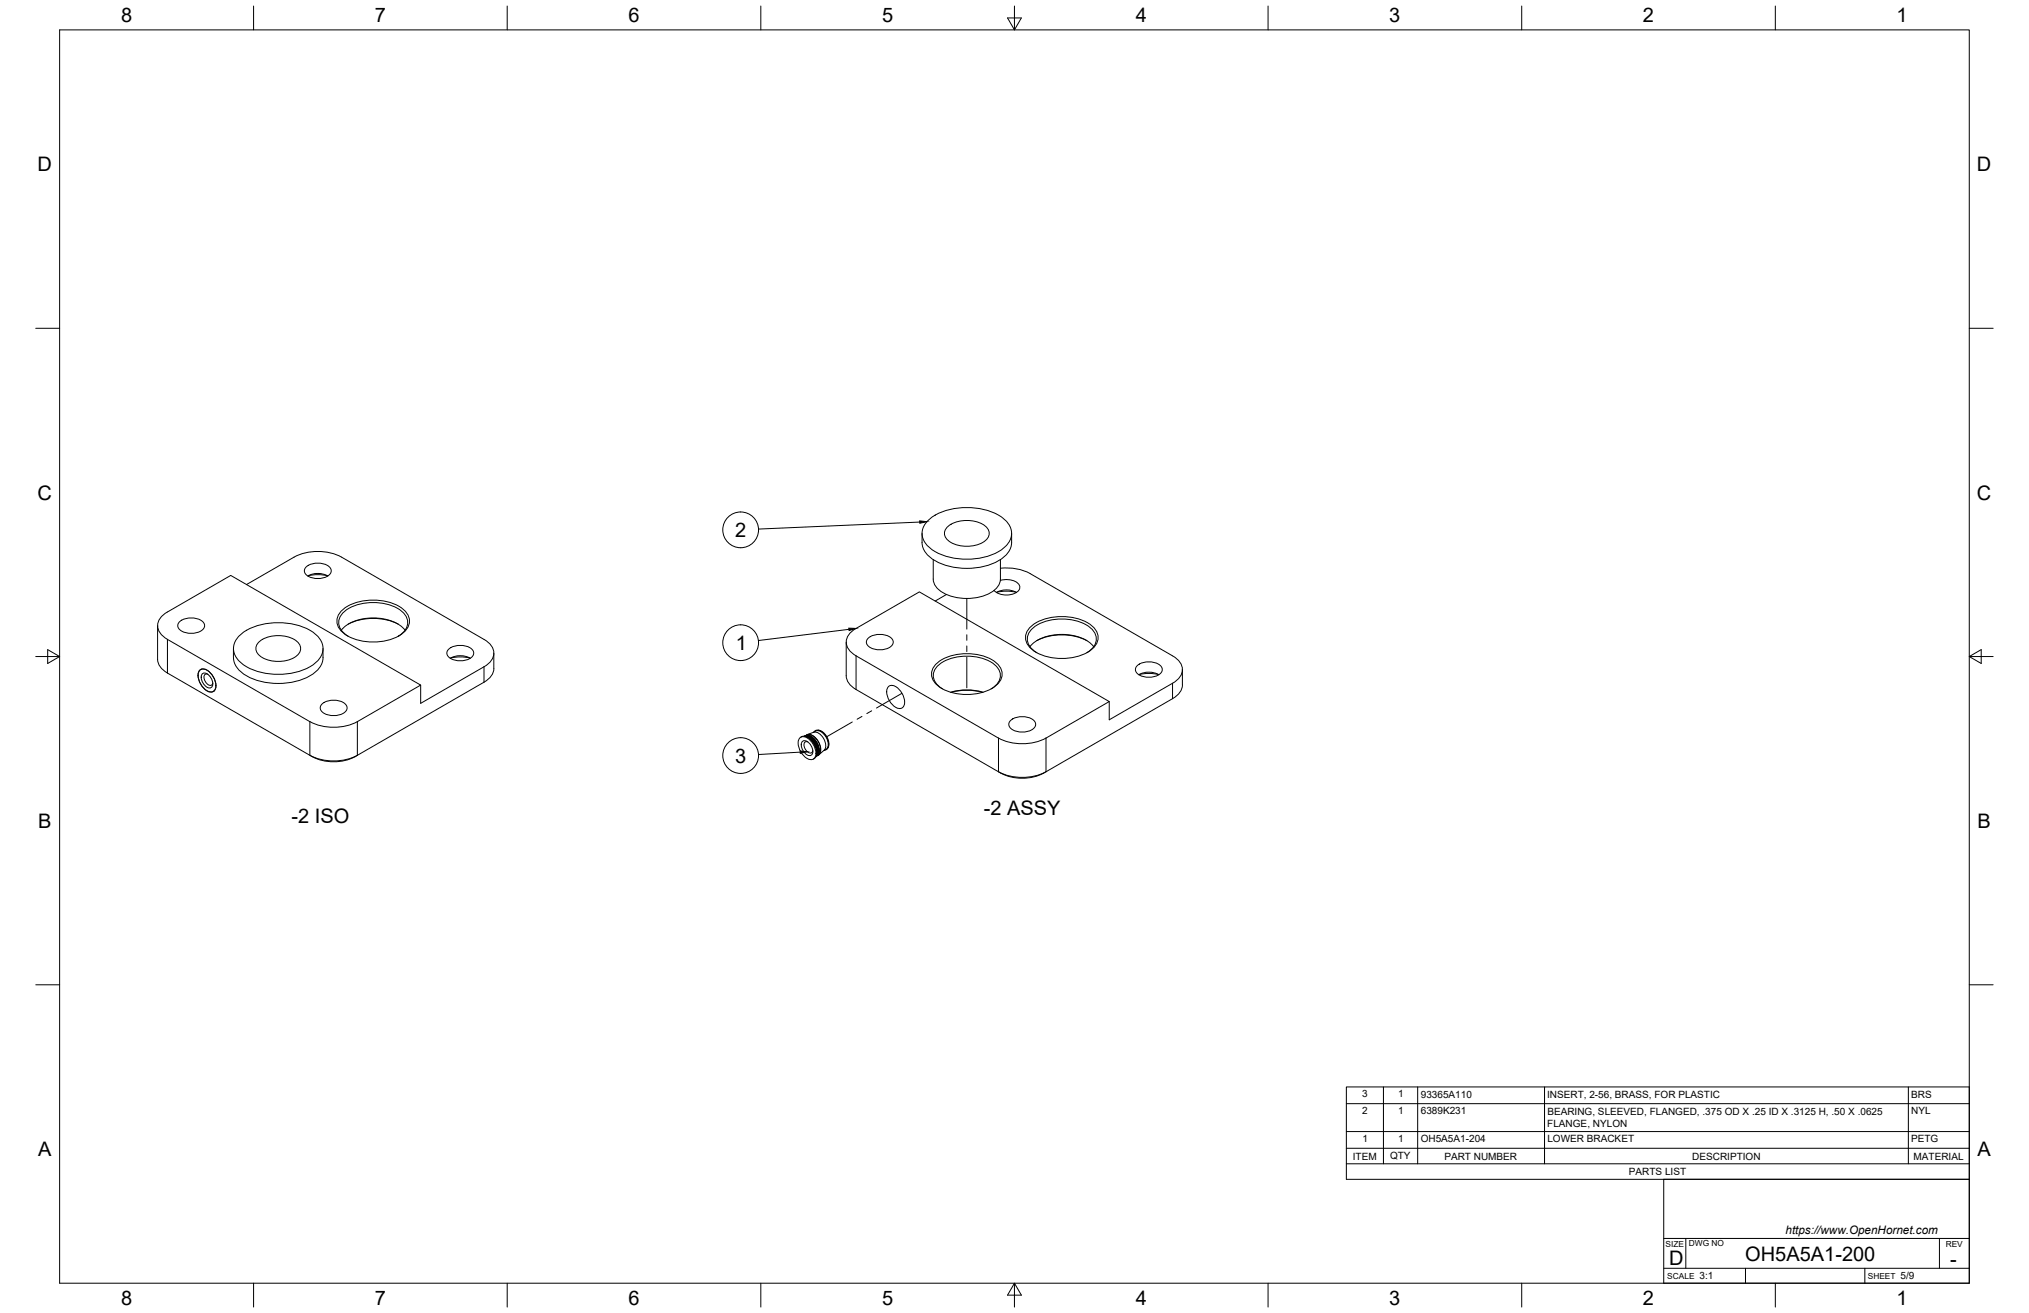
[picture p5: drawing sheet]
<svg xmlns="http://www.w3.org/2000/svg" width="864mm" height="559mm" viewBox="0 0 864 559" stroke-linecap="round" stroke-linejoin="round" font-family="sans-serif">
<!-- layer: Visible -->
<g fill="none" stroke="#000" stroke-width=".43">
<path d="M392.5 227a9.8 9.8 0 0 0 3.2 10 28.2 28.2 0 0 0 31.6 0 8.2 8.2 0 0 0 3.3-6.1v-3.9M395.5 221.1a27.8 27.8 0 0 1 23.6-4.2 14.6 14.6 0 0 1 11.2 8.4 8 8 0 0 1-3.9 8.6 28.9 28.9 0 0 1-29.8 0 7.6 7.6 0 0 1-1.1-12.8zM397.2 238.2v8.3a8.3 8.3 0 0 0 6.6 6.9 21.3 21.3 0 0 0 19.8-2.5 6.2 6.2 0 0 0 2.2-4.4v-8.3M403.1 224.4a13.6 13.6 0 0 1 16.8 0 3.9 3.9 0 0 1-1.6 6.5 14.1 14.1 0 0 1-15.2-1.3 3.6 3.6 0 0 1 0-5.2zM104.9 248.8l20.3-11.7a22.4 22.4 0 0 1 20.2 0l60.6 35a6.2 6.2 0 0 1 3.6 8.3 9 9 0 0 1-3.6 3.4l-27 15.5v-7.7M130.6 241.1a8.2 8.2 0 0 1 9.9 .5 2.63 2.63 0 0 1-2 4 7.7 7.7 0 0 1-8.8-1.8 2.18 2.18 0 0 1 .9-2.7zM131 245.1a8.9 8.9 0 0 1 8.5 0M131.2 245a17.9 17.9 0 0 1 8.2 0M145.7 259.6a22.6 22.6 0 0 1 26.3 0 6.1 6.1 0 0 1-1 10.2 22.9 22.9 0 0 1-25.3-.8 5.9 5.9 0 0 1 0-9.4zM402.8 253l-4.8 2.8M424.1 252.1a8.9 8.9 0 0 1 8.5 0M424.2 252.1a18 18 0 0 1 8.3 0"/>
<path d="M425.8 247a7.1 7.1 0 0 1 8.2 2.4 4 4 0 0 1-4.6 3.8 7.5 7.5 0 0 1-6.3-1.9M425.8 241.8a21.9 21.9 0 0 1 12.7 2.3M438.4 244.1l60.7 35a6.2 6.2 0 0 1 3.6 8.3 9 9 0 0 1-3.6 3.4l-27 15.5v-7.7M67.1 266.3v14.3a7.1 7.1 0 0 0 4.2 5.8l61.6 35.7M76.7 264.4a8.2 8.2 0 0 1 9.9 .5 2.63 2.63 0 0 1-2 4.1 7.7 7.7 0 0 1-8.8-1.9 2.18 2.18 0 0 1 .9-2.7zM99.4 276a9.9 9.9 0 0 0 3.2 10 28.2 28.2 0 0 0 31.6 0 8.2 8.2 0 0 0 3.3-6.1v-3.9M102.4 270.1a27.8 27.8 0 0 1 23.6-4.2 14.6 14.6 0 0 1 11.3 8.4 8 8 0 0 1-4 8.6 28.9 28.9 0 0 1-29.7 0 7.6 7.6 0 0 1-1.2-12.8zM110 273.4a13.6 13.6 0 0 1 16.8 0 3.9 3.9 0 0 1-1.6 6.5 14.1 14.1 0 0 1-15.2-1.3 3.6 3.6 0 0 1 0-5.2zM145.3 268.2a18.6 18.6 0 0 1 16.4-5 15.4 15.4 0 0 1 10.7 5M148.2 265.6a24.3 24.3 0 0 1 21.3 0M148.2 270.8a6.3 6.3 0 0 1-3.4-8.5 15.7 15.7 0 0 1 13.3-5.9 18.4 18.4 0 0 1 14.1 5 5.7 5.7 0 0 1-1.5 8.6l-1.2 .8M191.2 276.1a8.2 8.2 0 0 1 9.9 .5 2.63 2.63 0 0 1-1.9 4.1 7.7 7.7 0 0 1-8.8-1.9 2.18 2.18 0 0 1 .8-2.7z"/>
<path d="M210.2 278v6.5a7 7 0 0 1-4.2 5.8M360.2 273.3v14.3a7.1 7.1 0 0 0 4.2 5.9l61.6 35.6M364.4 267.4a6.2 6.2 0 0 0-3.6 8.3 9.2 9.2 0 0 0 3.6 3.4l60.6 35a22.4 22.4 0 0 0 20.2 0l26.9-15.5-80.8-46.7-26.9 15.6M369.8 271.4a8.2 8.2 0 0 1 9.9 .5 2.63 2.63 0 0 1-2 4.1 7.7 7.7 0 0 1-8.8-1.9 2.18 2.18 0 0 1 .9-2.7zM438.4 275.2a18.6 18.6 0 0 1 16.4-5 15.4 15.4 0 0 1 10.7 5M438.8 266.6a22.6 22.6 0 0 1 26.3 0 6.1 6.1 0 0 1-1 10.3 22.9 22.9 0 0 1-25.3-.9 5.9 5.9 0 0 1 0-9.4zM441.3 272.7a24.3 24.3 0 0 1 21.3 0M441.3 277.8a6.3 6.3 0 0 1-3.4-8.5 15.7 15.7 0 0 1 13.3-5.8 18.4 18.4 0 0 1 14.1 4.9 5.7 5.7 0 0 1-1.5 8.6l-1.2 .8M84.9 285.3a3.6 3.6 0 0 1 5.1 1.6 6.5 6.5 0 0 1 1.3 7 3.6 3.6 0 0 1-5.1-1.6 6.5 6.5 0 0 1-1.3-7zM85 285.3a3.5 3.5 0 0 1 5 1.6 6.4 6.4 0 0 1 1.3 7 3.5 3.5 0 0 1-5.1-1.6 6.4 6.4 0 0 1-1.2-7zM85.7 284.8l-.3 .2M86.2 286.7a3 3 0 0 1 3.8 2.2l.5 1.4a1.72 1.72 0 0 1-.6 2.3 1.72 1.72 0 0 1-2.4-.5 4.3 4.3 0 0 1-1.3-5.4z"/>
<path d="M88.4 287l-.8-.1a2.61 2.61 0 0 0 .5 4.1l1.4 .7 .7-.2 .4-.8M91.1 294.1l-.3 .2M137.3 299.4a8.2 8.2 0 0 1 9.9 .5 2.63 2.63 0 0 1-1.9 4.1 7.7 7.7 0 0 1-8.8-1.9 2.18 2.18 0 0 1 .8-2.7zM191.6 280.2a8.9 8.9 0 0 1 8.6 0M191.8 280a17.9 17.9 0 0 1 8.2 0M206 290.3l-53.9 31.2a19.9 19.9 0 0 1-19.1 .5M378.1 292.3a3.6 3.6 0 0 1 5.1 1.6 6.5 6.5 0 0 1 1.2 7 3.6 3.6 0 0 1-5.1-1.6 6.5 6.5 0 0 1-1.2-7zM398.7 282.3a21.9 21.9 0 0 1 25.6 0 6 6 0 0 1-1 10 22.3 22.3 0 0 1-24.6-.8 5.8 5.8 0 0 1 0-9.2zM401.1 293.2a6.1 6.1 0 0 1-3.2-8.2 15.6 15.6 0 0 1 13.6-5.7 17.2 17.2 0 0 1 13 4.8 5.5 5.5 0 0 1-1.5 8.3l-1.1 .8M404.6 294.6a23.8 23.8 0 0 1 13.8 0M404.8 294.7a25.1 25.1 0 0 1 13.4 0M484.3 283.1a8.2 8.2 0 0 1 9.9 .5 2.63 2.63 0 0 1-2 4.1 7.7 7.7 0 0 1-8.8-1.9 2.18 2.18 0 0 1 .9-2.7z"/>
<path d="M484.7 287.2a8.9 8.9 0 0 1 8.5 0M484.9 287.1a18 18 0 0 1 8.2 0M503.3 285v6.5M503.3 291.5a7 7 0 0 1-4.2 5.8l-55 31.8M131.9 307.1l-60.6-35a6.2 6.2 0 0 1-3.6-8.2 8.7 8.7 0 0 1 3.6-3.4l26.9-15.6 80.8 46.7-26.9 15.5M131.9 307.1a22.4 22.4 0 0 0 20.2 0M340.4 314.1a3.5 3.5 0 0 1 5 1.6 6.4 6.4 0 0 1 1.2 7 3.5 3.5 0 0 1-5-1.6 6.4 6.4 0 0 1-1.2-7zM340.8 313.8a3.5 3.5 0 0 1 4.6 1.3 6.3 6.3 0 0 1 1.6 7.4l-.8 .6M341.6 315.5a3 3 0 0 1 3.8 2.2l.5 1.4a1.72 1.72 0 0 1-.6 2.3 1.72 1.72 0 0 1-2.4-.5 4.3 4.3 0 0 1-1.3-5.4zM342.4 313.3l.5 .1M342.9 313.4h-.1M342.9 313.4h.1"/>
<path d="M343 313l-.3 .1M343 313l.1 .1M343 313a3.6 3.6 0 0 1 5 2 5.4 5.4 0 0 1 .7 6l-.8 .5M343 313.4l.1 .1M343 313.4h.1M343 313.2l-.1 .2M343 313.2h-.4M343 313.1l-.4 .1M343.1 313.1l-.1 .1M343.1 313.1l.4 .3M343.1 313.1l-.2 .3M343.2 312.9h.1"/>
<path d="M343.2 312.9v.1M343.3 312.9a3.5 3.5 0 0 1 4.4 1.9 5.4 5.4 0 0 1 1 6.1l-.6 .4M343.4 313.3l-.4 .1M343.5 313.1l-.1 .3M343.6 313.1l-.4-.2-.3 .5 .2-.3M343.6 313.1h-.5M343.6 313h.1M343.6 313.5l-.1 .1M343.6 312.6l2.7-1a5.2 5.2 0 0 1 5.1 4.9l-.1 1.9-.5 .9M343.6 313l-.5 .1M343.6 313v.1M343.6 313.6l.3 .2"/>
<path d="M343.6 313.6h-.1M343.7 313.2l.3 .3M343.7 313.2l-.2 .2M343.7 313.2l-.3 .2M343.7 312.9l-.1 .2 .6-.1M343.8 312.9l.3 .3M343.8 312.9l-.3 .5M343.8 315.7h-.9a2.61 2.61 0 0 0 .6 4.1l1.4 .7 .7-.3 .3-.7M343.9 312.9l-.3 .1M344 313.9l.5 .3M344 313.5l-.1 .3M344 313.5h-.4"/>
<path d="M344.1 313.2l-.1 .3M344.1 313.2h-.4M344.1 313h.1M344.2 313l.3 .1M344.2 313l-.1 .2M344.3 313.5l.3 .3M344.3 313.5h-.3M344.3 313.5l-.4 .3M344.3 313l-.2 .2h.6M344.5 313.4h.2h-.4M344.5 314.2l.3 .1M344.5 314.2h.1"/>
<path d="M344.6 313.8h.3M344.6 313.8l-.6 .1M344.6 313.8l-.1 .4M344.6 313.8l-.5 .2M344.7 313.4l-.3-.3-.4 .4M344.7 313.2h.1M344.7 313.2l.4 .2M344.7 313.2v.2M344.8 314.3l.3 .4M344.9 314.3l-.2 .1M344.9 313.2l-.2 .2M344.9 313.8l.3 .4"/>
<path d="M344.9 313.8l-.3 .4M345 314.7h.1M345.1 313.4l.2 .1M345.1 313.4h-.4l-.1 .4M345.1 314.7v.1M345.1 314.7h.7M345.1 314.7h-.1M345.1 314.7l.6 .5M345.2 314.2h.7M345.2 314.2h-.7M345.2 314.2l-.1 .5M345.2 313.4h-.5"/>
<path d="M345.2 314.2l.3 .1M345.2 314.2l-.3 .1M345.2 314.2l.4-.4 .3 .4M345.3 313.8l-.1 .4M345.3 313.8l-.3-.4-.4 .4M345.3 313.8h.5M345.3 313.8h-.7M345.3 313.8h-.4M345.3 313.5l.4 .3M345.3 313.5v.3M345.5 315.2h.2M345.5 313.5l-.2 .3"/>
<path d="M345.5 314.3l.3 .4M345.5 314.3l-.4 .4M345.7 315.2l.3 .2M345.7 315.2l-.1 .2M345.7 315.2l.6 .1M345.7 313.8l.2 .1M345.7 315.2h-.1M345.7 313.8h-.4M345.8 314.7l.3 .2M345.8 314.7l-.1 .5M345.8 314.7l.6 .1M345.8 314.7l-.5 .2"/>
<path d="M345.8 314.7l.4-.3 .2 .4M345.9 314.2l-.1 .5M345.9 314.2l-.4 .1M345.9 314.2l.5 .1M345.9 314.2h.4M345.9 313.9l.4 .4M345.9 313.9v.3M346 315.4l.2 .5M346 315.4l-.2 .2M346 315.8l.2 .1M346.1 314l-.2 .2M346.1 314.9l.2 .4"/>
<path d="M346.1 314.9l-.4 .3M346.2 315.9l.6 .1M346.2 315.9h-.1M346.2 315.9l.3 .2M346.2 315.9v.1M346.3 314.3l.2 .2M346.3 315.3l-.3 .1M346.3 315.3l.5 .7M346.3 315.3l-.1 .6M346.3 315.3l.7 .1M346.3 315.3l.5-.3 .1 .4M346.4 311.6a2.47 2.47 0 0 1 4 .4 6.1 6.1 0 0 1 1.8 6.7l-1.3 .6"/>
<path d="M346.4 314.8l.6 .1M346.4 314.8l-.1 .5M346.4 314.8l-.3 .1M346.5 314.8h.3M346.5 314.5h.1M346.5 316.5l.2 .1M346.5 314.5l.5 .6M346.5 314.5l-.1 .3M346.5 316.1l.1 .5M346.5 316.1l-.2 .2M346.6 316.6l.4 .3M346.7 316.6l.5 .1"/>
<path d="M346.7 316.6h-.2M346.7 316.6l-.1 .1M346.7 314.6l-.3 .2M346.8 316l-.2 .6M346.8 316l.6 .1M346.8 316l.5-.3 .1 .4M346.8 316l.4 .7M346.8 316l-.2 .1M346.9 317.3l.1 .2M346.9 315.4l.6 .2M346.9 315.4l-.1 .6M347 316.9v.4"/>
<path d="M347 315.4l.3 .1M347 316.9l-.2 .1M347 315.4l-.8 .5M347 315.1h.1M347 315.1l.3 .4M347 315.1l-.1 .3M347 317.3l.3 .4M347 317.3l.6 .2M347 317.3l-.1 .1M347.1 311.2l-.9 .5M347.1 316.3l-.4 .3M347.2 311.1a3.9 3.9 0 0 1 4.4 2.6 3.6 3.6 0 0 1-.9 5.7"/>
<path d="M347.2 318l.1 .1M347.2 315.3l-.3 .1M347.2 316.7l-.2 .6M347.2 316.7l.6 .2M347.2 316.7l.3 .4M347.3 315.5l.2 .3M347.3 318.1l.2 .8M347.3 317.7v.4M347.3 317.7l-.2 .1M347.3 318.1v.1M347.3 318.1l.5 .1M347.4 318.1l-.1 .1"/>
<path d="M347.4 316.1l-.2 .6M347.4 316.1l.5 .3M347.4 316.1l.4 .1M347.4 316.1l-.2 .2M347.4 318.8l.1 .1M347.5 315.8h.1M347.5 315.8l.3 .4M347.5 315.8l-.1 .3M347.5 318.9l.2 .4M347.5 317.1l.1 .4M347.5 318.9v.1M347.5 318.9l.5 .1"/>
<path d="M347.6 317.1l-.6 .2M347.6 317.5l-.3 .2M347.6 317.5l-.3 .6M347.6 317.5l.5 .1M347.6 317.5l.3 .4M347.6 319.6h.1M347.6 319.6v.7M347.6 319.6l.4 .1M347.7 319.6h-.1M347.7 316l-.3 .1M347.7 319.3l-.1 .3M347.8 319.3h-.2"/>
<path d="M347.8 316.2l.1 .3M347.8 316.9v-.4l-.8 .4M347.8 316.9l.4 .2M347.8 316.9l-.2 .6M347.8 316.9l-.3 .2M347.8 316.9l.3 .1M347.8 318.2l.5-.2v.4M347.8 318.2l-.4 .4M347.8 318.3l.3 .4M347.8 318.2l.5 .2M347.8 318.2l-.2 .6M347.9 317.9l-.1 .4"/>
<path d="M347.9 317.9l-.6 .2M347.9 316.5h.1M347.9 316.5l.3 .8M347.9 316.5l-.1 .4M348 319l.2 .4M348 319l.4 .2M348 319l-.2 .3M348 319l-.3 .6M348 319.7l.2 .5M348 319.7l.4 .1M348 319.7l-.3 .4M348 319.7l-.3 .6"/>
<path d="M348.1 319.7l.5-.1-.2 .2M348.1 318.7l-.1 .3M348.1 318.7l-.6 .2M348.1 310.7a5.9 5.9 0 0 1 4.5 7.2M348.1 317.6l.4 .3M348.1 316.7l-.3 .2M348.1 317.3v.3M348.1 317.2l-.5 .3M348.1 317.7l.3 .1M348.1 317.6l-.2 .3M348.1 317.6l-.3 .7M348.2 319.4l-.6 .2"/>
<path d="M348.2 319.4l-.2 .3M348.2 317.3h.1M348.2 317.3l.2 .5M348.2 317.3l-.1 .3M348.3 318.4l.3 .3M348.3 318.4l.3 .1M348.3 318.4l-.2 .3M348.3 318.4l-.3 .6M348.4 317.8l.1 .3M348.4 319.2l.2 .4 .1-.2M348.4 317.5l-.3 .1M348.4 319.8l-.1 .2"/>
<path d="M348.4 319.8l.2 .1M348.4 319.2l-.4 .5M348.4 319.1l.3 .1M348.4 319.8l-.2 .4M348.4 319.1l-.2 .3M348.4 318.1h.1M348.5 318.1l.1 .4M348.5 318.1l-.2 .3M348.5 318.9l-.1 .3M348.5 318.8l-.5 .2M348.6 318.5v.3M348.6 318.8h.1"/>
<path d="M348.6 318.8v.7M348.6 318.3l-.3 .1M348.6 318.8l-.2 .4M348.6 319.5l-.1 .8-.1-.5M348.6 319.5l-.2 .3M348.7 319.8h-.3M348.7 319.1l-.3 .1M350.8 319.3l-2.2 1.9M352.6 317.9l-.2 .4M430.4 306.4a8.2 8.2 0 0 1 9.9 .5 2.63 2.63 0 0 1-2 4.1 7.7 7.7 0 0 1-8.7-1.9 2.18 2.18 0 0 1 .8-2.7zM131.9 321.4a22.4 22.4 0 0 0 20.2 0M347.5 321.8l-.1 .1"/>
<path d="M347.6 321.3h.1M347.6 321.4l-.1 .1M347.6 321.4h-.1M347.6 321.4l-.1 .4M347.6 321.2v.1M347.7 320.3l.3 .1M347.7 320.3v.4M347.7 321.8h-.1M347.7 320.7l-.1 .1M347.7 321.4h.2M347.8 320.7h-.2M347.8 321.4h-.2"/>
<path d="M347.8 321.4l-.1 .4 .2-.3M347.8 321.4l-.3 .4M347.8 320.9l.4 .1M347.8 321l.1 .4M347.8 320.9l.3 .1-.2 .3M347.8 321l-.2 .3M347.9 321.4h-.3M347.9 321.4v.1M348 320.4l.1 .4M348 320.4h.3M348 320.4l-.2 .3M348 320.4l.5-.1-.2 .2"/>
<path d="M348.1 320.8l-.3 .2M348.1 320.8l-.3 .1M348.1 321.4h.1M348.1 321l-.1 .4M348.1 321h.3zM348.1 321.4h-.2M348.1 321.4h-.5M348.1 321h.2M348.2 320.2l-.2 .2M348.2 320.2l-.5 .1M348.2 321l-.1 .4M348.3 320.5v.4l.2-.4"/>
<path d="M348.3 320.5l-.2 .3M348.3 320.5h.2M348.6 320.2l-.1 .3M348.6 320.4l-.3 .1M425 328.4a22.4 22.4 0 0 0 20.2 0M426 329.1a20 20 0 0 0 18.1 0"/>
</g>
<!-- layer: Visible Narrow -->
<path d="M71.3 272.1v14.3M364.4 279.1v14.4M206 283.8v6.5M499.1 290.8v6.5M131.9 307.1v14.4M152.1 307.1v14.4M425 314.1v14.4M445.2 314.1v14.4" fill="none" stroke="#000" stroke-width=".43"/>
<!-- layer: Tweak Trail -->
<path d="M411.5 254.7v13.1M411.5 270.2v2.3M411.5 274.9v2.4M411.5 279.7v13M383.9 295.1l-10.8 6.2M362.8 307.3l-10.9 6.2M366.9 304.9l-2.1 1.2M371 302.5l-2.1 1.2" fill="none" stroke="#000" stroke-width=".43"/>
<!-- layer: Border -->
<g fill="none" stroke="#000" stroke-width=".43">
<path d="M25.4 12.7h812.8v533.4h-812.8zM107.9 2.6v10.1M215.9 2.6v10.1M323.8 2.6v10.1M428.8 7.6h5.9l-2.9 5.1zM431.8 2.6v10.1M539.7 2.6v10.1M647.7 2.6v10.1M755.6 2.6v10.1M15.2 139.7h10.2M838.2 139.7h10.1M15.2 279.4h10.2"/>
<path d="M20.3 276.5l5.1 2.9-5.1 3zM838.2 279.4l5.1-2.9v5.9zM838.2 279.4h10.1M15.2 419.1h10.2M838.2 419.1h10.1M107.9 546.1v10.2M215.9 546.1v10.2M323.8 546.1v10.2M431.8 546.1l2.9 5.1h-5.9zM431.8 546.1v10.2M539.7 546.1v10.2M647.7 546.1v10.2"/>
<path d="M755.6 546.1v10.2"/>
</g>
<!-- layer: Titleblock -->
<path d="M708.1 501.9h130.1v44.2h-130.1zM708.1 539.8h130.1M708.1 527.1h130.1M717.5 527.1v12.7M742.9 539.8v6.3M793.7 539.8v6.3M825.5 527.1v12.7" fill="none" stroke="#000" stroke-width=".43"/>
<!-- layer: Parts Lists -->
<path d="M573 462.6h265.2v39.3h-265.2zM573 469.7h265.2M588.8 462.6v32.7M603.4 462.6v32.7M657.4 462.6v32.7M812.2 462.6v32.7M573 495.3h265.2M573 488.7h265.2M573 481.6h265.2" fill="none" stroke="#000" stroke-width=".43"/>
<!-- layer: Balloons -->
<g fill="none" stroke="#000" stroke-width=".43">
<path d="M391.5 222.2l-68.7 3M361.3 267.8l-38.5 4.8M340.6 320.1l-17.8 1"/>
<circle cx="315.2" cy="225.5" r="7.6"/>
<circle cx="315.2" cy="273.5" r="7.6"/>
<circle cx="315.2" cy="321.6" r="7.6"/>
</g>
<path d="M391.5 221.7l3 .3-3 .7zM361.3 267.3l3.1 .2-3 .9zM340.6 319.6l3 .3-3 .7z" fill="#000" stroke="#000" stroke-width=".43"/>
<g font-size="8.5">
<text x="51.6" y="9.4">8</text>
<text x="159.5" y="9.4">7</text>
<text x="267.5" y="9.4">6</text>
<text x="375.4" y="9.3">5</text>
<text x="483.4" y="9.4">4</text>
<text x="591.3" y="9.4">3</text>
<text x="699.3" y="9.4">2</text>
<text x="807.2" y="9.4">1</text>
<text x="16" y="72.9">D</text>
<text x="841.4" y="72.9">D</text>
<text x="16" y="212.6">C</text>
<text x="841.4" y="212.6">C</text>
<text x="312.9" y="228.6">2</text>
<text x="313.2" y="276.6">1</text>
<text x="312.9" y="324.6">3</text>
<text x="418.7" y="346.7">-2 ASSY</text>
<text x="16.2" y="352.3">B</text>
<text x="124.1" y="350.1">-2 ISO</text>
<text x="841.7" y="352.3">B</text>
<text x="16.2" y="492">A</text>
<text x="841.7" y="492">A</text>
<text x="710.4" y="538.4">D</text>
<text x="742.8" y="536.7">OH5A5A1-200</text>
<text x="830.1" y="538.8">-</text>
<text x="51.6" y="555.5">8</text>
<text x="159.5" y="555.5">7</text>
<text x="267.5" y="555.5">6</text>
<text x="375.4" y="555.4">5</text>
<text x="483.4" y="555.5">4</text>
<text x="591.3" y="555.5">3</text>
<text x="699.3" y="555.5">2</text>
<text x="807.2" y="555.5">1</text>
</g>
<text font-size="5" x="760" y="525.2">https://www.OpenHornet.com</text>
<g font-size="4.3">
<text x="579.8" y="466.9">3</text>
<text x="595.1" y="466.9">1</text>
<text x="604.7" y="467.2">93365A110</text>
<text x="658.5" y="467.2">INSERT, 2-56, BRASS, FOR PLASTIC</text>
<text x="813.5" y="467.2">BRS</text>
<text x="579.8" y="474">2</text>
<text x="595.1" y="474">1</text>
<text x="604.8" y="474.3">6389K231</text>
<text x="658.6" y="479.5">FLANGE, NYLON</text>
<text x="658.6" y="474.3">BEARING, SLEEVED, FLANGED, .375 OD X .25 ID X .3125 H, .50 X .0625</text>
<text x="813.5" y="474.3">NYL</text>
<text x="579.9" y="485.9">1</text>
<text x="595.1" y="485.9">1</text>
<text x="604.7" y="486.2">OH5A5A1-204</text>
<text x="658.6" y="486.2">LOWER BRACKET</text>
<text x="813.4" y="486.2">PETG</text>
<text x="575.8" y="493.5">ITEM</text>
<text x="591.7" y="493.4">QTY</text>
<text x="614.8" y="493.5">PART NUMBER</text>
<text x="720.3" y="493.5">DESCRIPTION</text>
<text x="814.5" y="493.5">MATERIAL</text>
<text x="693.3" y="500.1">PARTS LIST</text>
<text x="723.4" y="544.5">3:1</text>
<text x="809" y="544.5">5/9</text>
</g>
<g font-size="3.5">
<text x="708.9" y="530.9">SIZE</text>
<text x="718.9" y="530.5">DWG NO</text>
<text x="828.2" y="530.9">REV</text>
<text x="709.6" y="544.2">SCALE</text>
<text x="795" y="544.2">SHEET</text>
</g>
</svg>
